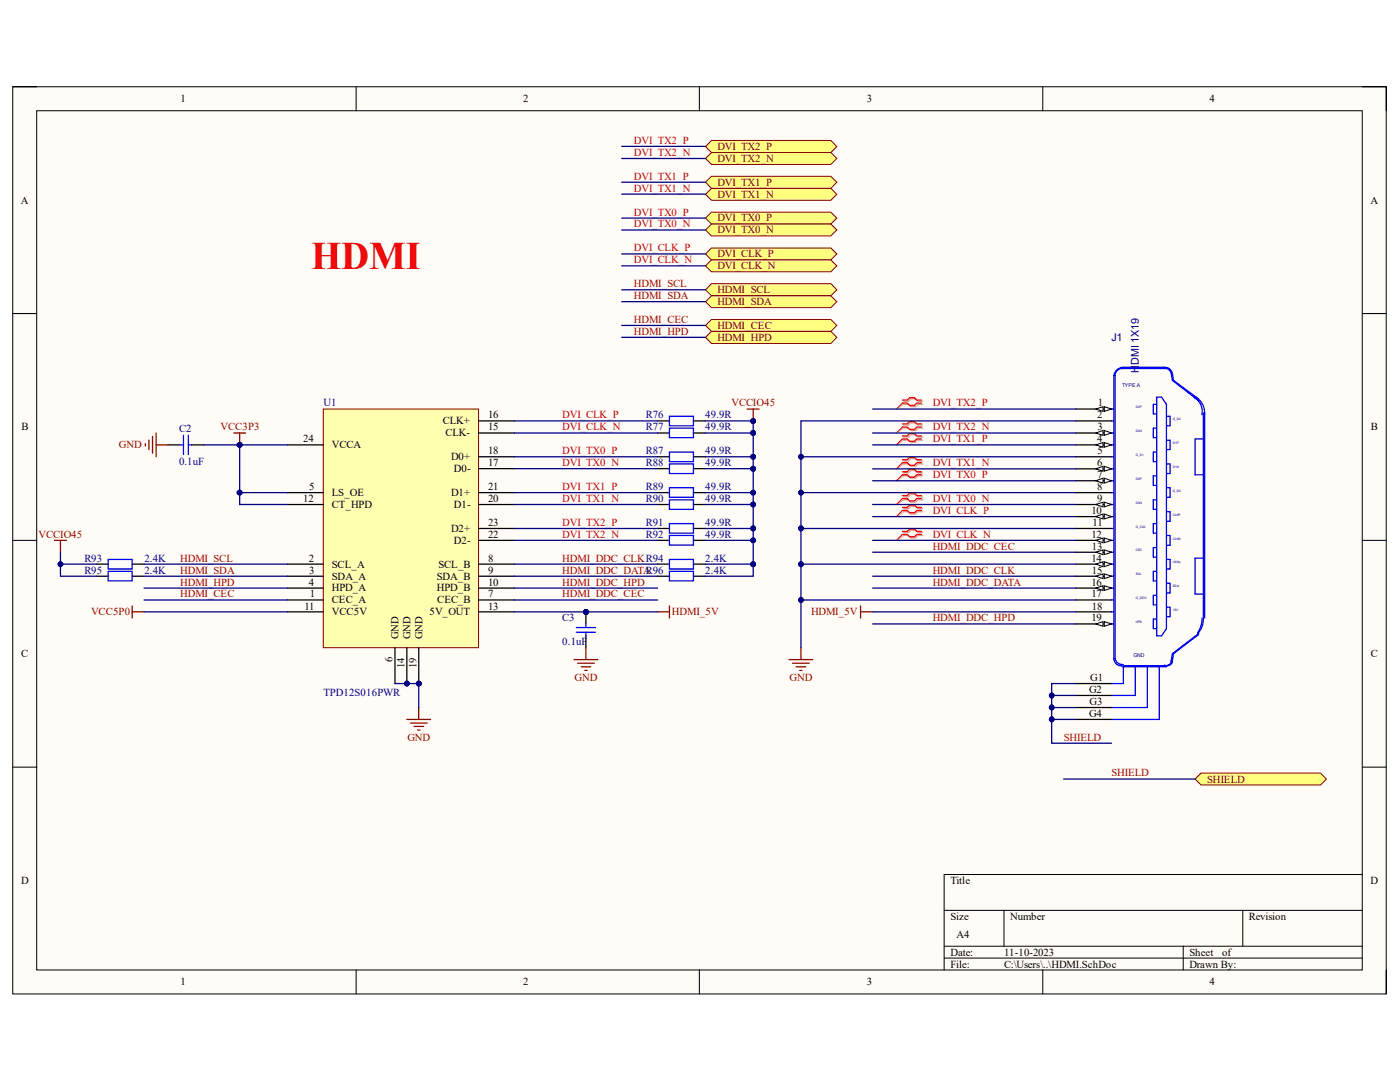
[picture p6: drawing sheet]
<svg xmlns="http://www.w3.org/2000/svg" width="279mm" height="216mm" viewBox="0 0 279 216" stroke-linecap="round" stroke-linejoin="round" font-family="sans-serif">
<path d="M2.5 17.3h274.1v181h-274.1z" fill="#fffbf7"/>
<path d="M2.5 17.3h274.1v181h-274.1z" fill="none" stroke="#000" stroke-width=".2"/>
<path d="M7.3 22.1h264.6v171.4h-264.6z" fill="#fffbf7"/>
<g fill="none" stroke="#000" stroke-width=".2">
<path d="M2.5 17.3h4.8M71.1 17.3v4.8M139.6 17.3v4.8M208.1 17.3v4.8M271.9 17.3h4.7v4.8M7.3 22.1h264.6v171.4h-264.6zM2.5 62.6h4.8M271.9 62.6h4.7M2.5 107.8h4.8M271.9 107.8h4.7M2.5 153.1h4.8M271.9 153.1h4.7"/>
<path d="M271.9 174.5h-83.5v19M71.1 193.5v4.8M139.6 193.5v4.8M188.4 181.7h83.5M188.4 188.8h83.5M188.4 191.2h83.5M200.4 181.7v7.1M208.1 193.5v4.8M236.1 188.8v4.7M248 181.7v7.1M276.6 193.5v4.8"/>
</g>
<path d="M157.5 131.6h4.7M158.2 132.3h3.3M158.9 133.1h1.9M159.6 133.8h.5M159.9 129.2v2.4M81.2 143.6h4.7M81.9 144.3h3.4M82.6 144.9h1.9M83.4 145.7h.4M83.6 141.2v2.4" fill="none" stroke="#800000" stroke-width=".25"/>
<g fill="none" stroke="#d0a19d" stroke-width=".25">
<path d="M180.3 80.1h1l.5-.5h.9l.5 .5h.9M180.3 80.7h1l.5 .5h.9l.5-.5h.9M180.3 84.8h1l.5-.4h.9l.5 .4h.9M180.3 85.4h1l.5 .5h.9l.5-.5h.9M180.3 87.2h1l.5-.5h.9l.5 .5h.9M180.3 87.8h1l.5 .5h.9l.5-.5h.9M180.3 92h1l.5-.5h.9l.5 .5h.9M180.3 92.6h1l.5 .4h.9l.5-.4h.9M180.3 99.1h1l.5-.5h.9l.5 .5h.9M180.3 99.7h1l.5 .5h.9l.5-.5h.9M180.3 94.4h1l.5-.5h.9l.5 .5h.9M180.3 95h1l.5 .4h.9l.5-.4h.9"/>
<path d="M180.3 101.5h1l.5-.5h.9l.5 .5h.9M180.3 102.1h1l.5 .5h.9l.5-.5h.9M180.3 106.3h1l.5-.5h.9l.5 .5h.9M180.3 106.8h1l.5 .6h.9l.5-.6h.9"/>
</g>
<path d="M180.3 80.7l-1.4 .9M180.3 85.4l-1.4 1M180.3 87.8l-1.4 1M180.3 92.6l-1.4 1M180.3 99.7l-1.4 1M180.3 95l-1.4 .9M180.3 102.1l-1.4 1M180.3 106.8l-1.4 1" fill="none" stroke="#d0a19d" stroke-width=".2"/>
<g fill="none" stroke="#f00" stroke-width=".25">
<path d="M180.1 79.8h1l.4-.4h1l.5 .4h.9M180.1 80.4h1l.4 .5h1l.5-.5h.9M180.1 84.6h1l.4-.5h1l.5 .5h.9M180.1 85.2h1l.4 .5h1l.5-.5h.9M180.1 87h1l.4-.5h1l.5 .5h.9M180.1 87.6h1l.4 .5h1l.5-.5h.9M180.1 91.7h1l.4-.4h1l.5 .4h.9M180.1 92.3h1l.4 .5h1l.5-.5h.9M180.1 98.9h1l.4-.5h1l.5 .5h.9M180.1 99.5h1l.4 .4h1l.5-.4h.9M180.1 94.1h1l.4-.5h1l.5 .5h.9M180.1 94.7h1l.4 .5h1l.5-.5h.9"/>
<path d="M180.1 101.3h1l.4-.5h1l.5 .5h.9M180.1 101.9h1l.4 .4h1l.5-.4h.9M180.1 106h1l.4-.4h1l.5 .4h.9M180.1 106.6h1l.4 .5h1l.5-.5h.9"/>
</g>
<path d="M180.1 80.4l-1.2 1.2M180.1 85.2l-1.2 1.2M180.1 87.6l-1.2 1.2M180.1 92.3l-1.2 1.3M180.1 99.5l-1.2 1.2M180.1 94.7l-1.2 1.2M180.1 101.9l-1.2 1.2M180.1 106.6l-1.2 1.2" fill="none" stroke="#f00" stroke-width=".2"/>
<g fill="none" stroke="#00f" stroke-width=".25">
<path d="M223.9 73.3a1.88 1.88 0 0 0-1.6 1.7v56.4a1.38 1.38 0 0 0 1.6 1.4M223.9 73.5h8.6M223.9 73.3h8.6M224.2 73.5a1.41 1.41 0 0 0-1.7 1.5v56.4a1.45 1.45 0 0 0 1.7 1.2M230.8 79.2h1l1 1.5v44.7l-1 1.5h-1zM232.3 73.3a1.42 1.42 0 0 1 1.6 1.2M232.3 73.5a1.22 1.22 0 0 1 1.4 1l.3 1.4 5.2 4.1M234 74.5l.2 1.4 5 3.8M238.3 79a3.6 3.6 0 0 1 2.1 3.8M238.3 79.3a3.1 3.1 0 0 1 1.6 3.5M221.8 81.6h.5M221.8 93.6h.5"/>
<path d="M221.8 98.3h.5M221.8 95.9h.5M221.8 86.4h.5M221.8 84h.5M221.8 91.1h.5M221.8 88.8h.5M230.8 80.7h-.6v1.9h.6M230.8 85.4h-.6v1.9h.6M230.8 90.2h-.6v1.9h.6M230.8 95h-.6v1.9h.6M230.8 99.7h-.6v1.9h.6M232.8 83.1h.7v1.9h-.7"/>
<path d="M232.8 87.8h.7v1.9h-.7M232.8 92.6h.7v1.9h-.7M232.8 97.3h.7v1.9h-.7M240.2 82.3l-.1 42.1a4.2 4.2 0 0 1-1.1 2M240.2 87.6h-1.7v7.1h1.7M240.4 82.3v41M221.8 112.6h.5M221.8 110.2h.5M221.8 100.7h.5M221.8 105.5h.5M221.8 103.1h.5M221.8 117.3h.5"/>
<path d="M221.8 119.7h.5M221.8 107.8h.5M221.8 115h.5M230.8 104.5h-.6v1.9h.6M230.8 109.3h-.6v1.9h.6M230.8 114h-.6v1.9h.6M230.8 118.8h-.6v1.9h.6M232.8 102.1h.7v1.9h-.7M232.8 106.8h.7v2h-.7M232.8 111.6h.7v1.9h-.7M232.8 116.4h.7v1.9h-.7M240.2 111.4h-1.7v7.1h1.7"/>
<path d="M221.8 122.1h.5M221.8 124.5h.5M223.9 133.1h8.9M224.2 132.8h8.3M224.2 133.1v3.3h-2.4M226.6 133.1v5.7h-4.8M229 133.1v8.1h-7.2M230.8 123.5h-.6v1.9h.6M231.4 133.1v10.5h-9.6M232.8 121.2h.7v1.9h-.7M239.2 126.6l-5 3.8-.3 1.6a1.22 1.22 0 0 1-1.5 .8M239.2 126.4l-5.2 4-.3 1.5a.93 .93 0 0 1-1.3 .8"/>
<path d="M239.9 123.3l-.2 1.6-.7 1.3"/>
</g>
<path d="M214.7 81.6h7.1" fill="none" stroke="#000" stroke-width=".25"/>
<path d="M220.4 81.2l1.4 .4-1.4 .5z" fill="#f7fbff"/>
<path d="M220.4 81.2l1.4 .4-1.4 .5z" fill="none" stroke="#000" stroke-width=".2"/>
<path d="M218.7 81.6l1.4-.4v.9z" fill="#f7fbff"/>
<path d="M218.7 81.6l1.4-.4v.9z" fill="none" stroke="#000" stroke-width=".2"/>
<path d="M214.7 84h7.1M214.7 86.4h7.1" fill="none" stroke="#000" stroke-width=".25"/>
<path d="M220.4 85.9l1.4 .5-1.4 .5z" fill="#f7fbff"/>
<path d="M220.4 85.9l1.4 .5-1.4 .5z" fill="none" stroke="#000" stroke-width=".2"/>
<path d="M218.7 86.4l1.4-.5v1z" fill="#f7fbff"/>
<path d="M218.7 86.4l1.4-.5v1z" fill="none" stroke="#000" stroke-width=".2"/>
<path d="M214.7 88.8h7.1" fill="none" stroke="#000" stroke-width=".25"/>
<path d="M220.4 88.3l1.4 .5-1.4 .4z" fill="#f7fbff"/>
<path d="M220.4 88.3l1.4 .5-1.4 .4z" fill="none" stroke="#000" stroke-width=".2"/>
<path d="M218.7 88.8l1.4-.5v.9z" fill="#f7fbff"/>
<path d="M218.7 88.8l1.4-.5v.9z" fill="none" stroke="#000" stroke-width=".2"/>
<path d="M214.7 91.1h7.1M214.7 93.6h7.1" fill="none" stroke="#000" stroke-width=".25"/>
<path d="M220.4 93l1.4 .6-1.4 .4z" fill="#f7fbff"/>
<path d="M220.4 93l1.4 .6-1.4 .4z" fill="none" stroke="#000" stroke-width=".2"/>
<path d="M218.7 93.6l1.4-.6v1z" fill="#f7fbff"/>
<path d="M218.7 93.6l1.4-.6v1z" fill="none" stroke="#000" stroke-width=".2"/>
<path d="M214.7 95.9h7.1" fill="none" stroke="#000" stroke-width=".25"/>
<path d="M220.4 95.4l1.4 .5-1.4 .5z" fill="#f7fbff"/>
<path d="M220.4 95.4l1.4 .5-1.4 .5z" fill="none" stroke="#000" stroke-width=".2"/>
<path d="M218.7 95.9l1.4-.5v1z" fill="#f7fbff"/>
<path d="M218.7 95.9l1.4-.5v1z" fill="none" stroke="#000" stroke-width=".2"/>
<path d="M214.7 98.3h7.1M214.7 100.7h7.1" fill="none" stroke="#000" stroke-width=".25"/>
<path d="M220.4 100.2l1.4 .5-1.4 .4z" fill="#f7fbff"/>
<path d="M220.4 100.2l1.4 .5-1.4 .4z" fill="none" stroke="#000" stroke-width=".2"/>
<path d="M218.7 100.7l1.4-.5v.9z" fill="#f7fbff"/>
<path d="M218.7 100.7l1.4-.5v.9z" fill="none" stroke="#000" stroke-width=".2"/>
<path d="M214.7 103.1h7.1" fill="none" stroke="#000" stroke-width=".25"/>
<path d="M220.4 102.6l1.4 .5-1.4 .4z" fill="#f7fbff"/>
<path d="M220.4 102.6l1.4 .5-1.4 .4z" fill="none" stroke="#000" stroke-width=".2"/>
<path d="M218.7 103.1l1.4-.5v.9z" fill="#f7fbff"/>
<path d="M218.7 103.1l1.4-.5v.9z" fill="none" stroke="#000" stroke-width=".2"/>
<path d="M214.7 105.5h7.1M214.7 107.8h7.1" fill="none" stroke="#000" stroke-width=".25"/>
<path d="M220.4 107.4l1.4 .4-1.4 .5z" fill="#f7fbff"/>
<path d="M220.4 107.4l1.4 .4-1.4 .5z" fill="none" stroke="#000" stroke-width=".2"/>
<path d="M218.7 107.8l1.4-.4v.9z" fill="#f7fbff"/>
<path d="M218.7 107.8l1.4-.4v.9z" fill="none" stroke="#000" stroke-width=".2"/>
<path d="M214.7 110.2h7.1" fill="none" stroke="#000" stroke-width=".25"/>
<path d="M220.4 109.7l1.4 .5-1.4 .5z" fill="#f7fbff"/>
<path d="M220.4 109.7l1.4 .5-1.4 .5z" fill="none" stroke="#000" stroke-width=".2"/>
<path d="M218.7 110.2l1.4-.5v1z" fill="#f7fbff"/>
<path d="M218.7 110.2l1.4-.5v1z" fill="none" stroke="#000" stroke-width=".2"/>
<path d="M214.7 112.6h7.1" fill="none" stroke="#000" stroke-width=".25"/>
<path d="M220.4 112.1l1.4 .5-1.4 .5z" fill="#f7fbff"/>
<path d="M220.4 112.1l1.4 .5-1.4 .5z" fill="none" stroke="#000" stroke-width=".2"/>
<path d="M218.7 112.6l1.4-.5v1z" fill="#f7fbff"/>
<path d="M218.7 112.6l1.4-.5v1z" fill="none" stroke="#000" stroke-width=".2"/>
<path d="M214.7 115h7.1" fill="none" stroke="#000" stroke-width=".25"/>
<path d="M220.4 114.5l1.4 .5-1.4 .4z" fill="#f7fbff"/>
<path d="M220.4 114.5l1.4 .5-1.4 .4z" fill="none" stroke="#000" stroke-width=".2"/>
<path d="M218.7 115l1.4-.5v.9z" fill="#f7fbff"/>
<path d="M218.7 115l1.4-.5v.9z" fill="none" stroke="#000" stroke-width=".2"/>
<path d="M214.7 117.3h7.1" fill="none" stroke="#000" stroke-width=".25"/>
<path d="M220.4 116.9l1.4 .4-1.4 .5z" fill="#f7fbff"/>
<path d="M220.4 116.9l1.4 .4-1.4 .5z" fill="none" stroke="#000" stroke-width=".2"/>
<path d="M218.7 117.3l1.4-.4v.9z" fill="#f7fbff"/>
<path d="M218.7 117.3l1.4-.4v.9z" fill="none" stroke="#000" stroke-width=".2"/>
<path d="M214.7 119.7h7.1M214.7 122.1h7.1M214.7 124.5h7.1" fill="none" stroke="#000" stroke-width=".25"/>
<path d="M220.4 124l1.4 .5-1.4 .5z" fill="#f7fbff"/>
<path d="M220.4 124l1.4 .5-1.4 .5z" fill="none" stroke="#000" stroke-width=".2"/>
<path d="M218.7 124.5l1.4-.5v1z" fill="#f7fbff"/>
<path d="M218.7 124.5l1.4-.5v1z" fill="none" stroke="#000" stroke-width=".2"/>
<path d="M214.7 136.4h7.1M214.7 138.8h7.1M214.7 141.2h7.1M214.7 143.6h7.1" fill="none" stroke="#000" stroke-width=".25"/>
<path d="M142 28h23.8l1.2 1.3-1.2 1.1h-23.8l-1.2-1.1z" fill-rule="evenodd" fill="#ffff80"/>
<path d="M142 28h23.8l1.2 1.3-1.2 1.1h-23.8l-1.2-1.1z" fill="none" stroke="#800000" stroke-width=".2"/>
<path d="M140.8 31.6l1.2-1.2h23.8l1.2 1.2-1.2 1.2h-23.8z" fill-rule="evenodd" fill="#ffff80"/>
<path d="M140.8 31.6l1.2-1.2h23.8l1.2 1.2-1.2 1.2h-23.8z" fill="none" stroke="#800000" stroke-width=".2"/>
<path d="M140.8 36.4l1.2-1.2h23.8l1.2 1.2-1.2 1.2h-23.8z" fill-rule="evenodd" fill="#ffff80"/>
<path d="M140.8 36.4l1.2-1.2h23.8l1.2 1.2-1.2 1.2h-23.8z" fill="none" stroke="#800000" stroke-width=".2"/>
<path d="M140.8 38.8l1.2-1.2h23.8l1.2 1.2-1.2 1.2h-23.8z" fill-rule="evenodd" fill="#ffff80"/>
<path d="M140.8 38.8l1.2-1.2h23.8l1.2 1.2-1.2 1.2h-23.8z" fill="none" stroke="#800000" stroke-width=".2"/>
<path d="M140.8 43.5l1.2-1.2h23.8l1.2 1.2-1.2 1.2h-23.8z" fill-rule="evenodd" fill="#ffff80"/>
<path d="M140.8 43.5l1.2-1.2h23.8l1.2 1.2-1.2 1.2h-23.8z" fill="none" stroke="#800000" stroke-width=".2"/>
<path d="M140.8 45.9l1.2-1.2h23.8l1.2 1.2-1.2 1.2h-23.8z" fill-rule="evenodd" fill="#ffff80"/>
<path d="M140.8 45.9l1.2-1.2h23.8l1.2 1.2-1.2 1.2h-23.8z" fill="none" stroke="#800000" stroke-width=".2"/>
<path d="M140.8 50.7l1.2-1.2h23.8l1.2 1.2-1.2 1.2h-23.8z" fill-rule="evenodd" fill="#ffff80"/>
<path d="M140.8 50.7l1.2-1.2h23.8l1.2 1.2-1.2 1.2h-23.8z" fill="none" stroke="#800000" stroke-width=".2"/>
<path d="M140.8 53l1.2-1.1h23.8l1.2 1.1-1.2 1.2h-23.8z" fill-rule="evenodd" fill="#ffff80"/>
<path d="M140.8 53l1.2-1.1h23.8l1.2 1.1-1.2 1.2h-23.8z" fill="none" stroke="#800000" stroke-width=".2"/>
<path d="M171.7 120.9v2.4M171.7 122.1h2.5" fill="none" stroke="#800000" stroke-width=".25"/>
<path d="M142 56.6h23.8l1.2 1.2-1.2 1.2h-23.8l-1.2-1.2z" fill-rule="evenodd" fill="#ffff80"/>
<path d="M142 56.6h23.8l1.2 1.2-1.2 1.2h-23.8l-1.2-1.2z" fill="none" stroke="#800000" stroke-width=".2"/>
<path d="M140.8 60.2l1.2-1.2h23.8l1.2 1.2-1.2 1.2h-23.8z" fill-rule="evenodd" fill="#ffff80"/>
<path d="M140.8 60.2l1.2-1.2h23.8l1.2 1.2-1.2 1.2h-23.8z" fill="none" stroke="#800000" stroke-width=".2"/>
<path d="M140.8 64.9l1.2-1.1h23.8l1.2 1.1-1.2 1.2h-23.8z" fill-rule="evenodd" fill="#ffff80"/>
<path d="M140.8 64.9l1.2-1.1h23.8l1.2 1.1-1.2 1.2h-23.8z" fill="none" stroke="#800000" stroke-width=".2"/>
<path d="M140.8 67.3l1.2-1.2h23.8l1.2 1.2-1.2 1.2h-23.8z" fill-rule="evenodd" fill="#ffff80"/>
<path d="M140.8 67.3l1.2-1.2h23.8l1.2 1.2-1.2 1.2h-23.8z" fill="none" stroke="#800000" stroke-width=".2"/>
<path d="M239.7 154.3h23.8l1.2 1.1-1.2 1.2h-23.8l-1.2-1.2z" fill-rule="evenodd" fill="#ffff80"/>
<path d="M239.7 154.3h23.8l1.2 1.1-1.2 1.2h-23.8l-1.2-1.2z" fill="none" stroke="#800000" stroke-width=".2"/>
<circle cx="81.2" cy="136.4" r=".46" fill="#000080"/>
<circle cx="81.2" cy="136.4" r=".46" fill="none" stroke="#000080" stroke-width=".2"/>
<circle cx="83.6" cy="136.4" r=".47" fill="#000080"/>
<circle cx="83.6" cy="136.4" r=".47" fill="none" stroke="#000080" stroke-width=".2"/>
<path d="M64.5 81.6h31v47.7h-31z" fill="#ffffb0"/>
<path d="M64.5 81.6h31v47.6h-31z" fill="none" stroke="#800000" stroke-width=".2"/>
<g fill="none" stroke="#000" stroke-width=".25">
<path d="M57.4 88.8h7.1M57.4 98.3h7.1M57.4 119.7h7.1M57.4 112.6h7.1M57.4 115h7.1M57.4 117.3h7.1M57.4 100.7h7.1M95.5 119.7h7.2M95.5 112.6h7.2M95.5 115h7.2M95.5 117.3h7.2M57.4 122.1h7.1"/>
<path d="M78.8 129.2v7.2M81.2 129.2v7.2M95.5 122.1h7.2"/>
</g>
<circle cx="81.2" cy="136.4" r=".46" fill="#000080"/>
<circle cx="81.2" cy="136.4" r=".46" fill="none" stroke="#000080" stroke-width=".2"/>
<path d="M95.5 86.4h7.2M95.5 84h7.2M95.5 93.5h7.2M95.5 91.1h7.2M83.6 129.2v7.2" fill="none" stroke="#000" stroke-width=".25"/>
<circle cx="83.6" cy="136.4" r=".47" fill="#000080"/>
<circle cx="83.6" cy="136.4" r=".47" fill="none" stroke="#000080" stroke-width=".2"/>
<path d="M95.5 98.3h7.2M95.5 100.7h7.2M95.5 107.8h7.2M95.5 105.5h7.2" fill="none" stroke="#000" stroke-width=".25"/>
<path d="M131.2 122.1h2.4M133.6 120.9v2.4" fill="none" stroke="#800000" stroke-width=".25"/>
<circle cx="116.9" cy="122.1" r=".49" fill="#000080"/>
<circle cx="116.9" cy="122.1" r=".49" fill="none" stroke="#000080" stroke-width=".2"/>
<path d="M116.9 122.1v2.4" fill="none" stroke="#000" stroke-width=".25"/>
<circle cx="116.9" cy="122.1" r=".49" fill="#000080"/>
<circle cx="116.9" cy="122.1" r=".49" fill="none" stroke="#000080" stroke-width=".2"/>
<path d="M116.9 126.9v2.3" fill="none" stroke="#000" stroke-width=".25"/>
<path d="M115 126.2h3.8M115 125.2h3.8M116.9 124.5v.7M116.9 126.2v.7" fill="none" stroke="#00f" stroke-width=".25"/>
<path d="M46.7 86.4h2.3M47.8 86.4v2.4M26.4 120.9v2.4M26.4 122.1h2.3M114.6 131.6h4.7M115.3 132.3h3.3M116 133.1h1.9M116.7 133.8h.5M116.9 129.2v2.4" fill="none" stroke="#800000" stroke-width=".25"/>
<circle cx="47.8" cy="88.8" r=".48" fill="#000080"/>
<circle cx="47.8" cy="88.8" r=".48" fill="none" stroke="#000080" stroke-width=".2"/>
<path d="M33.5 88.8h2.4M38.3 88.8h2.4M131.2 84h2.4M138.4 84h2.4" fill="none" stroke="#000" stroke-width=".25"/>
<path d="M35.9 88.8h.7M36.6 86.9v3.8M37.6 86.9v3.8M37.6 88.8h.7M133.6 83.1h4.8v1.9h-4.8z" fill="none" stroke="#00f" stroke-width=".25"/>
<path d="M29 88.5v.5M29.7 87.8v1.9M30.4 87.1v3.3M31.2 86.4v4.7M31.2 88.8h2.3M149.1 81.6h2.4M150.3 81.6v2.4" fill="none" stroke="#800000" stroke-width=".25"/>
<circle cx="150.3" cy="84" r=".49" fill="#000080"/>
<circle cx="150.3" cy="84" r=".49" fill="none" stroke="#000080" stroke-width=".2"/>
<g fill="none" stroke="#000" stroke-width=".25">
<path d="M131.2 86.4h2.4M131.2 91.1h2.4M131.2 93.5h2.4M131.2 98.3h2.4M138.4 86.4h2.4M138.4 91.1h2.4M138.4 93.5h2.4M138.4 98.3h2.4M19.2 112.6h2.4M19.2 115h2.4M26.4 112.6h2.3M26.4 115h2.3"/>
<path d="M131.2 100.7h2.4M131.2 105.5h2.4M131.2 107.8h2.4M131.2 112.6h2.4M131.2 115h2.4M138.4 100.7h2.4M138.4 105.5h2.4M138.4 107.8h2.4M138.4 112.6h2.4M138.4 115h2.4"/>
</g>
<path d="M133.6 85.4h4.8v1.9h-4.8zM133.6 90.2h4.8v1.9h-4.8zM133.6 92.6h4.8v1.9h-4.8zM133.6 97.3h4.8v1.9h-4.8zM133.6 99.7h4.8v1.9h-4.8zM21.6 111.6h4.8v1.9h-4.8zM21.6 114h4.8v1.9h-4.8zM133.6 104.5h4.8v1.9h-4.8zM133.6 106.8h4.8v2h-4.8zM133.6 111.6h4.8v1.9h-4.8zM133.6 114h4.8v1.9h-4.8z" fill="none" stroke="#00f" stroke-width=".25"/>
<path d="M10.9 107.8h2.4M12.1 107.8v2.4" fill="none" stroke="#800000" stroke-width=".25"/>
<path d="M12.1 112.6v2.4h7.1M212.3 155.4h26.2" fill="none" stroke="#000080" stroke-width=".25"/>
<circle cx="12.1" cy="112.6" r=".48" fill="#000080"/>
<circle cx="12.1" cy="112.6" r=".48" fill="none" stroke="#000080" stroke-width=".2"/>
<path d="M12.1 110.2v2.4h7.1" fill="none" stroke="#000080" stroke-width=".25"/>
<circle cx="12.1" cy="112.6" r=".48" fill="#000080"/>
<circle cx="12.1" cy="112.6" r=".48" fill="none" stroke="#000080" stroke-width=".2"/>
<path d="M40.7 88.8h7.1M28.7 119.7h28.7M28.7 117.3h28.7M28.7 115h28.7M28.7 112.6h28.7M28.7 122.1h28.7" fill="none" stroke="#000080" stroke-width=".25"/>
<circle cx="47.8" cy="88.8" r=".48" fill="#000080"/>
<circle cx="47.8" cy="88.8" r=".48" fill="none" stroke="#000080" stroke-width=".2"/>
<path d="M57.4 88.8h-9.6v11.9h9.6" fill="none" stroke="#000080" stroke-width=".25"/>
<circle cx="47.8" cy="88.8" r=".48" fill="#000080"/>
<circle cx="47.8" cy="88.8" r=".48" fill="none" stroke="#000080" stroke-width=".2"/>
<circle cx="47.8" cy="98.3" r=".48" fill="#000080"/>
<circle cx="47.8" cy="98.3" r=".48" fill="none" stroke="#000080" stroke-width=".2"/>
<path d="M47.8 98.3h9.6" fill="none" stroke="#000080" stroke-width=".25"/>
<circle cx="47.8" cy="98.3" r=".48" fill="#000080"/>
<circle cx="47.8" cy="98.3" r=".48" fill="none" stroke="#000080" stroke-width=".2"/>
<path d="M78.8 136.4h4.8v4.8" fill="none" stroke="#000080" stroke-width=".25"/>
<circle cx="81.2" cy="136.4" r=".46" fill="#000080"/>
<circle cx="81.2" cy="136.4" r=".46" fill="none" stroke="#000080" stroke-width=".2"/>
<circle cx="83.6" cy="136.4" r=".47" fill="#000080"/>
<circle cx="83.6" cy="136.4" r=".47" fill="none" stroke="#000080" stroke-width=".2"/>
<path d="M102.7 122.1h28.5" fill="none" stroke="#000080" stroke-width=".25"/>
<circle cx="116.9" cy="122.1" r=".49" fill="#000080"/>
<circle cx="116.9" cy="122.1" r=".49" fill="none" stroke="#000080" stroke-width=".2"/>
<g fill="none" stroke="#000080" stroke-width=".25">
<path d="M124.1 38.7h16.7M124.1 36.4h16.7M124.1 31.6h16.7M124.1 29.2h16.7M124.1 57.8h16.7M124.1 53h16.7M124.1 50.7h16.7M124.1 45.9h16.7M124.1 43.5h16.7M124.1 67.3h16.7M124.1 64.9h16.7M124.1 60.2h16.7"/>
<path d="M102.7 98.3h28.5M102.7 93.5h28.5M102.7 91.1h28.5M102.7 86.4h28.5M102.7 84h28.5M102.7 119.7h28.5M102.7 117.3h28.5M102.7 115h28.5M102.7 112.6h28.5M102.7 107.8h28.5M102.7 105.5h28.5M102.7 100.7h28.5"/>
<path d="M150.3 112.6v2.4h-9.5"/>
</g>
<circle cx="150.3" cy="112.6" r=".49" fill="#000080"/>
<circle cx="150.3" cy="112.6" r=".49" fill="none" stroke="#000080" stroke-width=".2"/>
<path d="M150.3 107.8v4.8h-9.5" fill="none" stroke="#000080" stroke-width=".25"/>
<circle cx="150.3" cy="112.6" r=".49" fill="#000080"/>
<circle cx="150.3" cy="112.6" r=".49" fill="none" stroke="#000080" stroke-width=".2"/>
<circle cx="150.3" cy="107.8" r=".48" fill="#000080"/>
<circle cx="150.3" cy="107.8" r=".48" fill="none" stroke="#000080" stroke-width=".2"/>
<path d="M140.8 84h9.5v23.8h-9.5" fill="none" stroke="#000080" stroke-width=".25"/>
<circle cx="150.3" cy="84" r=".49" fill="#000080"/>
<circle cx="150.3" cy="84" r=".49" fill="none" stroke="#000080" stroke-width=".2"/>
<circle cx="150.3" cy="86.4" r=".49" fill="#000080"/>
<circle cx="150.3" cy="86.4" r=".49" fill="none" stroke="#000080" stroke-width=".2"/>
<circle cx="150.3" cy="91.1" r=".48" fill="#000080"/>
<circle cx="150.3" cy="91.1" r=".48" fill="none" stroke="#000080" stroke-width=".2"/>
<circle cx="150.3" cy="93.5" r=".49" fill="#000080"/>
<circle cx="150.3" cy="93.5" r=".49" fill="none" stroke="#000080" stroke-width=".2"/>
<circle cx="150.3" cy="98.3" r=".48" fill="#000080"/>
<circle cx="150.3" cy="98.3" r=".48" fill="none" stroke="#000080" stroke-width=".2"/>
<circle cx="150.3" cy="100.7" r=".48" fill="#000080"/>
<circle cx="150.3" cy="100.7" r=".48" fill="none" stroke="#000080" stroke-width=".2"/>
<circle cx="150.3" cy="105.4" r=".49" fill="#000080"/>
<circle cx="150.3" cy="105.4" r=".49" fill="none" stroke="#000080" stroke-width=".2"/>
<circle cx="150.3" cy="107.8" r=".48" fill="#000080"/>
<circle cx="150.3" cy="107.8" r=".48" fill="none" stroke="#000080" stroke-width=".2"/>
<path d="M140.8 105.5h9.5" fill="none" stroke="#000080" stroke-width=".25"/>
<circle cx="150.3" cy="105.4" r=".49" fill="#000080"/>
<circle cx="150.3" cy="105.4" r=".49" fill="none" stroke="#000080" stroke-width=".2"/>
<path d="M140.8 100.7h9.5" fill="none" stroke="#000080" stroke-width=".25"/>
<circle cx="150.3" cy="100.7" r=".48" fill="#000080"/>
<circle cx="150.3" cy="100.7" r=".48" fill="none" stroke="#000080" stroke-width=".2"/>
<path d="M140.8 98.3h9.5" fill="none" stroke="#000080" stroke-width=".25"/>
<circle cx="150.3" cy="98.3" r=".48" fill="#000080"/>
<circle cx="150.3" cy="98.3" r=".48" fill="none" stroke="#000080" stroke-width=".2"/>
<path d="M140.8 93.5h9.5" fill="none" stroke="#000080" stroke-width=".25"/>
<circle cx="150.3" cy="93.5" r=".49" fill="#000080"/>
<circle cx="150.3" cy="93.5" r=".49" fill="none" stroke="#000080" stroke-width=".2"/>
<path d="M140.8 91.1h9.5" fill="none" stroke="#000080" stroke-width=".25"/>
<circle cx="150.3" cy="91.1" r=".48" fill="#000080"/>
<circle cx="150.3" cy="91.1" r=".48" fill="none" stroke="#000080" stroke-width=".2"/>
<path d="M140.8 86.4h9.5" fill="none" stroke="#000080" stroke-width=".25"/>
<circle cx="150.3" cy="86.4" r=".49" fill="#000080"/>
<circle cx="150.3" cy="86.4" r=".49" fill="none" stroke="#000080" stroke-width=".2"/>
<path d="M159.9 119.7h54.8" fill="none" stroke="#000080" stroke-width=".25"/>
<circle cx="159.8" cy="119.7" r=".46" fill="#000080"/>
<circle cx="159.8" cy="119.7" r=".46" fill="none" stroke="#000080" stroke-width=".2"/>
<path d="M159.9 112.6h54.8" fill="none" stroke="#000080" stroke-width=".25"/>
<circle cx="159.9" cy="112.6" r=".48" fill="#000080"/>
<circle cx="159.9" cy="112.6" r=".48" fill="none" stroke="#000080" stroke-width=".2"/>
<path d="M159.9 105.5h54.8" fill="none" stroke="#000080" stroke-width=".25"/>
<circle cx="159.9" cy="105.4" r=".48" fill="#000080"/>
<circle cx="159.9" cy="105.4" r=".48" fill="none" stroke="#000080" stroke-width=".2"/>
<path d="M159.9 98.3h54.8" fill="none" stroke="#000080" stroke-width=".25"/>
<circle cx="159.8" cy="98.3" r=".46" fill="#000080"/>
<circle cx="159.8" cy="98.3" r=".46" fill="none" stroke="#000080" stroke-width=".2"/>
<path d="M159.9 91.1h54.8" fill="none" stroke="#000080" stroke-width=".25"/>
<circle cx="159.8" cy="91.1" r=".46" fill="#000080"/>
<circle cx="159.8" cy="91.1" r=".46" fill="none" stroke="#000080" stroke-width=".2"/>
<path d="M214.7 84h-54.8v45.2" fill="none" stroke="#000080" stroke-width=".25"/>
<circle cx="159.8" cy="119.7" r=".46" fill="#000080"/>
<circle cx="159.8" cy="119.7" r=".46" fill="none" stroke="#000080" stroke-width=".2"/>
<circle cx="159.9" cy="112.6" r=".48" fill="#000080"/>
<circle cx="159.9" cy="112.6" r=".48" fill="none" stroke="#000080" stroke-width=".2"/>
<circle cx="159.9" cy="105.4" r=".48" fill="#000080"/>
<circle cx="159.9" cy="105.4" r=".48" fill="none" stroke="#000080" stroke-width=".2"/>
<circle cx="159.8" cy="98.3" r=".46" fill="#000080"/>
<circle cx="159.8" cy="98.3" r=".46" fill="none" stroke="#000080" stroke-width=".2"/>
<circle cx="159.8" cy="91.1" r=".46" fill="#000080"/>
<circle cx="159.8" cy="91.1" r=".46" fill="none" stroke="#000080" stroke-width=".2"/>
<g fill="none" stroke="#000080" stroke-width=".25">
<path d="M174.2 95.9h40.5M174.2 93.6h40.5M174.2 88.8h40.5M174.2 86.4h40.5M174.2 81.6h40.5M174.2 117.3h40.5M174.2 115h40.5M174.2 110.2h40.5M174.2 107.8h40.5M174.2 103.1h40.5M174.2 100.7h40.5M174.2 124.5h40.5"/>
<path d="M174.2 122.1h40.5M214.7 136.4h-4.8v11.9h11.9"/>
</g>
<circle cx="209.9" cy="138.8" r=".47" fill="#000080"/>
<circle cx="209.9" cy="138.8" r=".47" fill="none" stroke="#000080" stroke-width=".2"/>
<circle cx="209.9" cy="141.2" r=".48" fill="#000080"/>
<circle cx="209.9" cy="141.2" r=".48" fill="none" stroke="#000080" stroke-width=".2"/>
<circle cx="209.9" cy="143.5" r=".47" fill="#000080"/>
<circle cx="209.9" cy="143.5" r=".47" fill="none" stroke="#000080" stroke-width=".2"/>
<path d="M209.9 143.6h4.8" fill="none" stroke="#000080" stroke-width=".25"/>
<circle cx="209.9" cy="143.5" r=".47" fill="#000080"/>
<circle cx="209.9" cy="143.5" r=".47" fill="none" stroke="#000080" stroke-width=".2"/>
<path d="M209.9 141.2h4.8" fill="none" stroke="#000080" stroke-width=".25"/>
<circle cx="209.9" cy="141.2" r=".48" fill="#000080"/>
<circle cx="209.9" cy="141.2" r=".48" fill="none" stroke="#000080" stroke-width=".2"/>
<path d="M209.9 138.8h4.8" fill="none" stroke="#000080" stroke-width=".25"/>
<circle cx="209.9" cy="138.8" r=".47" fill="#000080"/>
<circle cx="209.9" cy="138.8" r=".47" fill="none" stroke="#000080" stroke-width=".2"/>
<text font-size="7.8" fill="#f00" x="62.1" y="53.7">HDMI</text>
<g font-size="2.1">
<text x="36" y="20.4">1</text>
<text x="104.4" y="20.4">2</text>
<text x="173" y="20.4">3</text>
<text x="241.4" y="20.4">4</text>
<text x="4.1" y="40.6">A</text>
<text x="273.5" y="40.6">A</text>
<text x="97.4" y="83.5">16</text>
<text x="218.9" y="83.5">2</text>
<text x="219.1" y="81.1">1</text>
<text x="4.3" y="85.9">B</text>
<text x="60.5" y="88.3">24</text>
<text x="66.3" y="89.4">VCCA</text>
<text x="88.3" y="84.7">CLK+</text>
<text x="88.9" y="87.1">CLK-</text>
<text x="97.4" y="85.9">15</text>
<text x="218.9" y="88.3">4</text>
<text x="219" y="85.9">3</text>
<text x="273.6" y="85.9">B</text>
<text x="90" y="91.8">D0+</text>
<text x="90.6" y="94.2">D0-</text>
<text x="97.4" y="93">17</text>
<text x="97.4" y="90.6">18</text>
<text x="218.9" y="93">6</text>
<text x="218.9" y="95.4">7</text>
<text x="219" y="90.6">5</text>
<text x="60.5" y="100.2">12</text>
<text x="61.7" y="97.8">5</text>
<text x="66.3" y="99">LS_OE</text>
<text x="66.3" y="101.4">CT_HPD</text>
<text x="90" y="99">D1+</text>
<text x="90.6" y="101.4">D1-</text>
<text x="97.4" y="100.2">20</text>
<text x="97.4" y="97.8">21</text>
<text x="218.9" y="97.8">8</text>
<text x="218.9" y="100.2">9</text>
<text x="90" y="106.2">D2+</text>
<text x="97.4" y="107.4">22</text>
<text x="97.4" y="104.9">23</text>
<text x="217.8" y="102.6">10</text>
<text x="217.8" y="107.4">12</text>
<text x="218.1" y="104.9">11</text>
<text x="61.6" y="112.1">2</text>
<text x="66.3" y="113.3">SCL_A</text>
<text x="87.5" y="113.3">SCL_B</text>
<text x="90.6" y="108.5">D2-</text>
<text x="97.4" y="112.1">8</text>
<text x="217.8" y="112.1">14</text>
<text x="217.9" y="109.7">13</text>
<text x="61.6" y="116.8">4</text>
<text x="61.7" y="114.5">3</text>
<text x="61.8" y="119.2">1</text>
<text x="66.3" y="115.7">SDA_A</text>
<text x="66.3" y="118">HPD_A</text>
<text x="87.2" y="115.7">SDA_B</text>
<text x="87.2" y="118">HPD_B</text>
<text x="97.4" y="119.2">7</text>
<text x="97.4" y="114.5">9</text>
<text x="97.4" y="116.8">10</text>
<text x="217.8" y="116.8">16</text>
<text x="217.8" y="119.2">17</text>
<text x="217.9" y="114.5">15</text>
<text x="60.7" y="121.6">11</text>
<text x="66.3" y="120.4">CEC_A</text>
<text x="66.3" y="122.8">VCC5V</text>
<text x="85.7" y="122.8">5V_OUT</text>
<text x="87.2" y="120.4">CEC_B</text>
<text x="97.4" y="121.6">13</text>
<text x="217.8" y="124">19</text>
<text x="217.9" y="121.6">18</text>
<text x="4.2" y="131.1">C</text>
<text x="79.5" y="127.5" transform="rotate(-90 79.5 127.5)">GND</text>
<text x="82" y="127.5" transform="rotate(-90 82 127.5)">GND</text>
<text x="84.3" y="127.5" transform="rotate(-90 84.3 127.5)">GND</text>
<text x="273.6" y="131.1">C</text>
<text x="78.4" y="132.1" transform="rotate(-90 78.4 132.1)">6</text>
<text x="80.7" y="133.3" transform="rotate(-90 80.7 133.3)">14</text>
<text x="83.1" y="133.3" transform="rotate(-90 83.1 133.3)">19</text>
<text x="217.6" y="135.8">G1</text>
<text x="217.4" y="138.3">G2</text>
<text x="217.4" y="143.1">G4</text>
<text x="217.4" y="140.7">G3</text>
<text x="4.2" y="176.4">D</text>
<text x="189.7" y="176.4">Title</text>
<text x="273.5" y="176.4">D</text>
<text x="189.7" y="183.6">Size</text>
<text x="201.6" y="183.6">Number</text>
<text x="249.3" y="183.6">Revision</text>
<text x="189.7" y="190.7">Date:</text>
<text x="190.9" y="187.1">A4</text>
<text x="200.4" y="190.7">11-10-2023</text>
<text x="237.4" y="190.7">Sheet</text>
<text x="243.9" y="190.7">of</text>
<text x="36" y="196.6">1</text>
<text x="104.4" y="196.6">2</text>
<text x="173" y="196.6">3</text>
<text x="189.7" y="193.1">File:</text>
<text x="200.4" y="193.1">C:\Users\..\HDMI.SchDoc</text>
<text x="237.4" y="193.1">Drawn By:</text>
<text x="241.4" y="196.6">4</text>
</g>
<g font-size="2.1" fill="#be0000">
<text x="126.5" y="28.7">DVI_TX2_P</text>
<text x="126.5" y="31.1">DVI_TX2_N</text>
<text x="126.5" y="35.9">DVI_TX1_P</text>
<text x="126.5" y="38.3">DVI_TX1_N</text>
<text x="126.5" y="45.4">DVI_TX0_N</text>
<text x="126.5" y="43">DVI_TX0_P</text>
<text x="126.5" y="52.5">DVI_CLK_N</text>
<text x="126.5" y="50.1">DVI_CLK_P</text>
<text x="112.2" y="83.5">DVI_CLK_P</text>
<text x="186.1" y="81.1">DVI_TX2_P</text>
<text x="112.2" y="85.9">DVI_CLK_N</text>
<text x="186.1" y="85.9">DVI_TX2_N</text>
<text x="186.1" y="88.3">DVI_TX1_P</text>
<text x="112.2" y="93">DVI_TX0_N</text>
<text x="112.2" y="90.6">DVI_TX0_P</text>
<text x="186.1" y="95.4">DVI_TX0_P</text>
<text x="186.1" y="93">DVI_TX1_N</text>
<text x="112.2" y="100.2">DVI_TX1_N</text>
<text x="112.2" y="97.8">DVI_TX1_P</text>
<text x="186.1" y="100.2">DVI_TX0_N</text>
<text x="112.2" y="107.4">DVI_TX2_N</text>
<text x="112.2" y="104.9">DVI_TX2_P</text>
<text x="186.1" y="107.4">DVI_CLK_N</text>
<text x="186.1" y="102.6">DVI_CLK_P</text>
</g>
<g font-size="2.1" fill="#800000">
<text x="143.2" y="29.9">DVI_TX2_P</text>
<text x="143.2" y="32.3">DVI_TX2_N</text>
<text x="143.2" y="37.1">DVI_TX1_P</text>
<text x="143.2" y="39.5">DVI_TX1_N</text>
<text x="143.2" y="44.2">DVI_TX0_P</text>
<text x="143.2" y="46.6">DVI_TX0_N</text>
<text x="143.2" y="51.3">DVI_CLK_P</text>
<text x="143.2" y="53.7">DVI_CLK_N</text>
<text x="143.2" y="58.5">HDMI_SCL</text>
<text x="143.2" y="60.9">HDMI_SDA</text>
<text x="143.2" y="65.7">HDMI_CEC</text>
<text x="143.2" y="68">HDMI_HPD</text>
<text x="146" y="81.1">VCCIO45</text>
<text x="23.7" y="89.4">GND</text>
<text x="44" y="85.9">VCC3P3</text>
<text x="7.7" y="107.4">VCCIO45</text>
<text x="18.2" y="122.8">VCC5P0</text>
<text x="134.1" y="122.8">HDMI_5V</text>
<text x="161.9" y="122.8">HDMI_5V</text>
<text x="114.7" y="135.8">GND</text>
<text x="157.6" y="135.8">GND</text>
<text x="81.3" y="147.8">GND</text>
<text x="240.9" y="156.2">SHIELD</text>
</g>
<g font-size="2.1" fill="#980000">
<text x="126.5" y="57.4">HDMI_SCL</text>
<text x="126.5" y="59.7">HDMI_SDA</text>
<text x="126.5" y="64.5">HDMI_CEC</text>
<text x="126.5" y="66.8">HDMI_HPD</text>
<text x="35.9" y="112.1">HDMI_SCL</text>
<text x="112.2" y="112.1">HDMI_DDC_CLKR94</text>
<text x="186.1" y="109.7">HDMI_DDC_CEC</text>
<text x="35.9" y="114.5">HDMI_SDA</text>
<text x="35.9" y="116.8">HDMI_HPD</text>
<text x="35.9" y="119.2">HDMI_CEC</text>
<text x="112.2" y="114.5">HDMI_DDC_DATA</text>
<text x="112.2" y="116.8">HDMI_DDC_HPD</text>
<text x="112.2" y="119.2">HDMI_DDC_CEC</text>
<text x="186.1" y="114.5">HDMI_DDC_CLK</text>
<text x="186.1" y="116.8">HDMI_DDC_DATA</text>
<text x="186.1" y="124">HDMI_DDC_HPD</text>
<text x="212.3" y="147.8">SHIELD</text>
<text x="221.8" y="154.9">SHIELD</text>
</g>
<g font-size="2.1" fill="#000080">
<text x="221.8" y="68">J1</text>
<text x="227.3" y="74.5" transform="rotate(-90 227.3 74.5)">HDMI 1X19</text>
<text x="64.6" y="81.1">U1</text>
<text x="128.9" y="83.5">R76</text>
<text x="140.8" y="83.5">49.9R</text>
<text x="35.7" y="86.1">C2</text>
<text x="128.9" y="85.9">R77</text>
<text x="140.8" y="85.9">49.9R</text>
<text x="35.7" y="92.8">0.1uF</text>
<text x="128.9" y="90.6">R87</text>
<text x="128.9" y="93">R88</text>
<text x="140.8" y="90.6">49.9R</text>
<text x="140.8" y="93">49.9R</text>
<text x="128.9" y="97.8">R89</text>
<text x="128.9" y="100.2">R90</text>
<text x="140.8" y="97.8">49.9R</text>
<text x="140.8" y="100.2">49.9R</text>
<text x="128.9" y="104.9">R91</text>
<text x="128.9" y="107.4">R92</text>
<text x="140.8" y="104.9">49.9R</text>
<text x="140.8" y="107.4">49.9R</text>
<text x="16.8" y="112.1">R93</text>
<text x="28.8" y="112.1">2.4K</text>
<text x="140.8" y="112.1">2.4K</text>
<text x="16.8" y="114.5">R95</text>
<text x="28.8" y="114.5">2.4K</text>
<text x="128.9" y="114.5">R96</text>
<text x="140.8" y="114.5">2.4K</text>
<text x="112.2" y="124">C3</text>
<text x="112.2" y="128.7">0.1uF</text>
<text x="64.6" y="138.8">TPD12S016PWR</text>
</g>
<g font-size="1" fill="#000080">
<text x="223.9" y="77.3">TYPE A</text>
<text x="226.2" y="131.1">GND</text>
</g>
<g font-size=".6" fill="#000080">
<text x="226.7" y="81.5">D2P</text>
<text x="234" y="83.8">G_D2</text>
<text x="226.7" y="86.2">D2N</text>
<text x="234" y="88.6">D1P</text>
<text x="226.7" y="91">G_D1</text>
<text x="226.7" y="95.8">D0P</text>
<text x="234" y="93.4">D1N</text>
<text x="226.7" y="100.5">D0N</text>
<text x="234" y="98.2">G_D0</text>
<text x="226.7" y="105.3">G_CLK</text>
<text x="234" y="107.7">CLKN</text>
<text x="234" y="102.9">CLKP</text>
<text x="226.7" y="110">CEC</text>
<text x="234" y="112.4">Utility</text>
<text x="226.7" y="114.8">SCL</text>
<text x="226.7" y="119.6">G_DDC</text>
<text x="234" y="117.2">SDA</text>
<text x="226.7" y="124.3">HPD</text>
<text x="234" y="121.9">+5V</text>
</g>
</svg>
